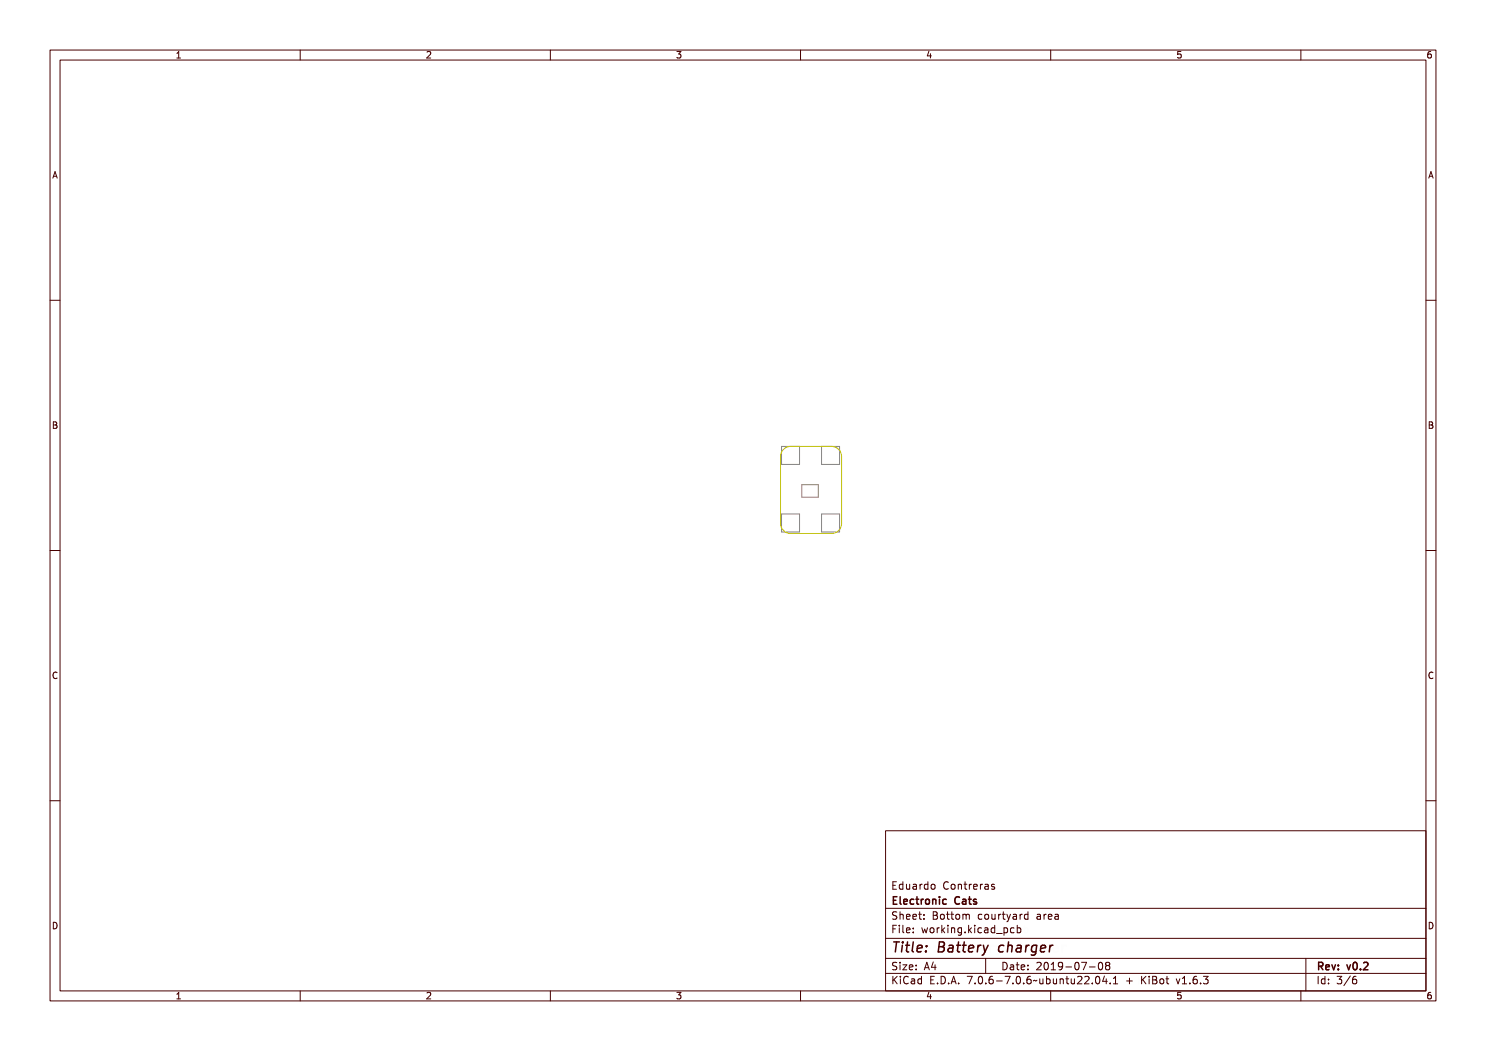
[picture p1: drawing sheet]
<svg xmlns="http://www.w3.org/2000/svg" width="297mm" height="210mm" viewBox="0 0 297 210" stroke-linecap="round" stroke-linejoin="round" font-family="sans-serif">
<path d="M156.2 89.2h3.6v3.6h-3.6zM160.3 96.8h3.3v2.5h-3.3zM164.2 89.2h3.6v3.6h-3.6zM156.2 102.7h3.6v3.6h-3.6zM164.2 102.7h3.6v3.6h-3.6z" fill="none" stroke="#848484" stroke-width=".2"/>
<path d="M156.6 89.8l.9-.5 .5-.1h8.2a2 2 0 0 1 2 2v13.4a2 2 0 0 1-2 2h-8.2a2 2 0 0 1-2-2v-13.4l.1-.5z" fill="none" stroke="#c2c200" stroke-width=".2"/>
<g fill="none" stroke="#480000" stroke-width=".2">
<path d="M10 10h277v190h-277zM12 12h273v186h-273zM60 10v2M110 10v2M160 10v2M210 10v2M260 10v2M10 60h2M285 60h2M10 110h2M285 110h2M10 160h2"/>
<path d="M285 160h2M177 166h108v32h-108zM178.2 176.3h.9v.2h-.7v.4h.6v.2h-.6v.5h.7v.1h-.9zM179.4 176.8l.3-.2 .3 .2v-.6h.2v1.5h-.2v-.1a.42 .42 0 0 1-.5 .1 .42 .42 0 0 1-.2-.5zM179.6 176.9l.1-.1a.4 .4 0 0 1 .3 .4 .4 .4 0 0 1-.3 .4l-.2-.2zM180.6 176.7h.2v.8l.2 .1 .2-.2v-.7h.2v1h-.2v-.1a.35 .35 0 0 1-.4 .2 .35 .35 0 0 1-.2-.5zM181.8 176.7l.3-.1a.43 .43 0 0 1 .5 .5v.6h-.1v-.1a.38 .38 0 0 1-.5 .2 .38 .38 0 0 1-.2-.5 .38 .38 0 0 1 .4-.2h.3a.35 .35 0 0 0-.3-.4 .35 .35 0 0 0-.4 .2zM182 177.3l.5-.1a.31 .31 0 0 1-.2 .4 .31 .31 0 0 1-.4-.1zM183.2 176.7h.1v.2l.1-.1a.29 .29 0 0 1 .3-.2 .29 .29 0 0 1 .2 .3 .37 .37 0 0 0-.4-.1 .37 .37 0 0 0-.2 .4v.5h-.1zM184.2 176.8l.4-.2 .3 .2v-.6h.1v1.5h-.1v-.1a.42 .42 0 0 1-.6 .1 .42 .42 0 0 1-.2-.5zM184.4 176.9l.1-.1a.4 .4 0 0 1 .4 .4 .4 .4 0 0 1-.4 .4l-.2-.2zM185.6 176.9l.1-.1a.39 .39 0 0 1 .4 .4 .39 .39 0 0 1-.4 .4l-.1-.2z"/>
<path d="M187.9 176.5a.4 .4 0 0 1 .4-.3 .4 .4 0 0 1 .4 .3 .56 .56 0 0 0-.8 .4 .56 .56 0 0 0 .5 .7l.3-.1a.43 .43 0 0 1-.5 .3 .43 .43 0 0 1-.4-.4v-.6zM189.2 176.9l.1-.1a.39 .39 0 0 1 .4 .4 .39 .39 0 0 1-.4 .4l-.1-.2zM190.2 176.7h.2v.1a.35 .35 0 0 1 .4-.1 .35 .35 0 0 1 .3 .4v.6h-.2l-.1-.8h-.3l-.1 .8h-.2zM191.7 176.3h.1v.4h.4v.1h-.4v.7l.4 .1v.1h-.4l-.1-.1v-.8h-.3v-.1h.3zM192.8 176.7h.2v.2v-.1a.29 .29 0 0 1 .3-.2 .29 .29 0 0 1 .3 .3 .37 .37 0 0 0-.4-.1 .37 .37 0 0 0-.2 .4v.5h-.2zM193.9 176.8l.2-.1a.49 .49 0 0 1 .5 0 .49 .49 0 0 1 .1 .5h-.8a.42 .42 0 0 0 .3 .4 .42 .42 0 0 0 .5-.1 .47 .47 0 0 1-.4 .3 .47 .47 0 0 1-.5-.3zM194.1 176.9l.3-.1 .1 .3h-.5zM195.2 176.7h.2v.2v-.1a.29 .29 0 0 1 .3-.2 .29 .29 0 0 1 .3 .3 .37 .37 0 0 0-.4-.1 .37 .37 0 0 0-.2 .4v.5h-.2zM196.3 176.7l.2-.1a.43 .43 0 0 1 .6 .5v.6h-.2v-.1a.38 .38 0 0 1-.5 .2 .38 .38 0 0 1-.2-.5 .38 .38 0 0 1 .5-.2h.2a.35 .35 0 0 0-.3-.4 .35 .35 0 0 0-.3 .2zM196.4 177.3l.5-.1a.31 .31 0 0 1-.1 .4 .31 .31 0 0 1-.4-.1zM197.6 176.7l.4-.1 .2 .1-.1 .1a.25 .25 0 0 0-.3 0 .25 .25 0 0 0-.1 .2 .38 .38 0 0 1 .5 .3 .38 .38 0 0 1-.4 .5l-.3-.1v-.2a.31 .31 0 0 0 .3 .1 .31 .31 0 0 0 .2-.3 .42 .42 0 0 1-.4-.1 .42 .42 0 0 1 0-.5zM60 198v2"/>
<path d="M110 198v2M160 198v2M177 181.5h108M177 187.5h108M177 191.5h108M177 194.5h108M178.1 195.2h.2v.6l.6-.6h.3l-.6 .6 .6 .8h-.2l-.5-.7-.2 .2v.5h-.2zM178.2 185h.9v.2h-.7v.4h.6v.2h-.6v.7h-.2zM178.3 182.4l.5-.1h.2v.2a.31 .31 0 0 0-.5-.1 .31 .31 0 0 0 0 .5 .5 .5 0 0 1 .6 .6 .5 .5 0 0 1-.8 .2l-.1-.2a.34 .34 0 0 0 .4 .1 .34 .34 0 0 0 .1-.5 .47 .47 0 0 1-.5-.2 .47 .47 0 0 1 .1-.5zM178.3 192.5l.5-.1h.2v.2a.31 .31 0 0 0-.5-.1 .31 .31 0 0 0 0 .5 .5 .5 0 0 1 .6 .6 .5 .5 0 0 1-.8 .2l-.1-.2a.34 .34 0 0 0 .4 .1 .34 .34 0 0 0 .1-.5 .47 .47 0 0 1-.5-.2 .47 .47 0 0 1 .1-.5zM179.4 182.2h.2v.6a.35 .35 0 0 1 .4-.1 .35 .35 0 0 1 .2 .4v.6h-.2v-.8h-.4v.8h-.2zM179.5 185.4h.4v.9h.4v.2h-.9v-.2h.3v-.8h-.2z"/>
<path d="M179.5 192.8h.4v.9h.4v.1h-.9v-.1h.3v-.8h-.2zM179.5 195.6h.4v.9h.4v.1h-.9v-.1h.3v-.8h-.2zM179.7 184.9h.2v.3h-.2zM179.7 192.3h.2v.3h-.2zM179.7 195.1h.2v.3h-.2zM180.6 184.9h.4v1.3l.4 .1v.2l-.5-.2v-1.2h-.3zM180.6 192.8h.8l-.6 .9h.6v.1h-.8l.6-.9h-.6zM180.7 182.8l.1-.1a.49 .49 0 0 1 .5 0 .49 .49 0 0 1 .2 .5h-.8a.42 .42 0 0 0 .3 .4 .42 .42 0 0 0 .4-.1 .47 .47 0 0 1-.4 .3 .47 .47 0 0 1-.4-.3zM180.7 195.4a.4 .4 0 0 1 .4-.3 .4 .4 0 0 1 .4 .3 .56 .56 0 0 0-.8 .4 .56 .56 0 0 0 .5 .7l.3-.1a.43 .43 0 0 1-.5 .3 .43 .43 0 0 1-.4-.4v-.6zM180.8 182.9l.4-.1 .1 .3h-.6zM181.8 195.6l.3-.1a.43 .43 0 0 1 .5 .5v.6h-.1v-.1a.38 .38 0 0 1-.5 .2 .38 .38 0 0 1-.2-.5 .38 .38 0 0 1 .4-.2h.3a.35 .35 0 0 0-.3-.4 .35 .35 0 0 0-.4 .2zM181.9 182.8l.1-.1a.49 .49 0 0 1 .5 0 .49 .49 0 0 1 .2 .5h-.8a.42 .42 0 0 0 .3 .4 .42 .42 0 0 0 .5-.1 .47 .47 0 0 1-.5 .3 .47 .47 0 0 1-.4-.3z"/>
<path d="M181.9 185.5l.1-.1a.49 .49 0 0 1 .5 0 .49 .49 0 0 1 .2 .5h-.8a.42 .42 0 0 0 .3 .4 .42 .42 0 0 0 .5-.1 .47 .47 0 0 1-.5 .3 .47 .47 0 0 1-.4-.3zM181.9 192.9l.1-.1a.49 .49 0 0 1 .5 0 .49 .49 0 0 1 .2 .5h-.8a.42 .42 0 0 0 .3 .4 .42 .42 0 0 0 .5-.1 .47 .47 0 0 1-.5 .3 .47 .47 0 0 1-.4-.3zM182 196.2l.5-.1a.31 .31 0 0 1-.2 .4 .31 .31 0 0 1-.4-.1zM182 182.9l.4-.1 .1 .3h-.6zM182 185.6l.4-.1 .1 .3h-.6zM182 193l.4-.1 .1 .3h-.6zM183 195.7l.4-.2 .2 .2v-.6h.2v1.5h-.2v-.1a.42 .42 0 0 1-.5 .1 .42 .42 0 0 1-.2-.5zM183.2 195.8l.1-.1a.4 .4 0 0 1 .3 .4 .4 .4 0 0 1-.3 .4l-.2-.2zM183.2 182.3h.2v.4h.4v.1h-.4v.7l.4 .1v.1h-.4l-.1-.1-.1-.8h-.3v-.1h.3zM183.3 185.4h.2v.3h-.2zM183.3 186.2h.2v.3h-.2zM183.3 192.8h.2v.3h-.2z"/>
<path d="M183.3 193.6h.2v.2h-.2zM184.5 182.7h.2v.3h-.2zM184.5 183.5h.2v.2h-.2zM185.2 185.4h.2l.2 .8 .1-.5h.2l.2 .5 .1-.8h.2l-.2 1.1h-.2l-.2-.7-.2 .7h-.1zM185.4 195.2h.9v.2h-.7v.4h.6v.2h-.6v.5h.7v.1h-.9zM185.7 192.4h.2l.5 1.4h-.2l-.1-.3h-.5l-.1 .3h-.2zM185.8 192.6l.2 .7h-.4zM186.6 182.3h.4a.35 .35 0 0 1 .5 .2 .35 .35 0 0 1-.3 .5 .41 .41 0 0 1 .3 .5 .41 .41 0 0 1-.5 .2h-.4zM186.8 183.1h.2a.27 .27 0 0 1 .3 .2 .27 .27 0 0 1-.3 .3h-.2zM186.8 182.5h.2a.23 .23 0 0 1 .3 .2 .23 .23 0 0 1-.3 .2h-.2zM186.8 185.6l.1-.1a.39 .39 0 0 1 .4 .4 .39 .39 0 0 1-.4 .4l-.1-.2zM186.9 196.4h.2v.2h-.2z"/>
<path d="M187.1 192.4h.2v.9h.2v.2h-.2v.3h-.2v-.3h-.6zM187.1 192.6v.7h-.4zM187.8 195.2a.76 .76 0 0 1 .9 .7 .76 .76 0 0 1-.9 .7zM188 195.4a.57 .57 0 0 1 .5 .5 .57 .57 0 0 1-.5 .6zM188 185.4h.2v.2v-.1a.29 .29 0 0 1 .3-.2 .29 .29 0 0 1 .3 .3 .37 .37 0 0 0-.5-.1 .37 .37 0 0 0-.1 .4v.6h-.2zM188 182.9l.1-.1a.39 .39 0 0 1 .4 .4 .39 .39 0 0 1-.4 .4l-.1-.2zM189.1 184.9h.1v.9l.5-.4h.2l-.4 .4 .5 .7h-.2l-.4-.6-.2 .1v.5h-.1zM189.2 182.3h.2v.4h.4v.1h-.4v.7l.4 .1v.1h-.4l-.1-.1-.1-.8h-.2v-.1h.2zM189.3 196.4h.3v.2h-.3zM190.3 185.4h.4v.9h.4v.2h-.9v-.2h.4v-.8h-.3zM190.5 182.3h.1v.4h.4v.1h-.4v.7l.4 .1v.1h-.4l-.1-.1v-.8h-.3v-.1h.3zM190.5 195.2h.3l.4 1.4h-.2l-.1-.3h-.5l-.1 .3h-.2z"/>
<path d="M190.6 184.9h.1v.3h-.1zM190.6 195.4l.2 .7h-.4zM191.4 185.4h.2v.1a.35 .35 0 0 1 .4-.1 .35 .35 0 0 1 .3 .4v.7h-.2l-.1-.9h-.3l-.1 .9h-.2zM191.6 182.9l.1-.1a.39 .39 0 0 1 .4 .4 .39 .39 0 0 1-.4 .4l-.1-.2zM191.7 196.4h.3v.2h-.3zM192.5 182.7l.6 .1 .3-.1 .1 1h-.1l-.1-.9-.2 .1v.8h-.1l-.2-.9-.1 .9h-.2zM192.7 185.5l.3-.2 .3 .2v-.1h.2v1a.53 .53 0 0 1-.8 .4v-.2a.36 .36 0 0 0 .4 .1 .36 .36 0 0 0 .2-.4l-.1 .1a.53 .53 0 0 1-.7-.3 .53 .53 0 0 1 .2-.6zM192.8 185.6l.1-.1a.39 .39 0 0 1 .4 .4 .39 .39 0 0 1-.4 .4l-.1-.2zM193.8 195.2h.9l-.5 1.4h-.2l.5-1.2h-.7zM194.1 186.2h.3v.3h-.3zM195.1 184.9h.2v.9l.4-.4h.3l-.5 .4 .5 .7h-.2l-.4-.6-.1 .1v.5h-.2zM195.2 182.8a.39 .39 0 0 1 .4-.2 .39 .39 0 0 1 .3 .3 .4 .4 0 0 0-.6 0 .4 .4 0 0 0 0 .6 .4 .4 0 0 0 .6 0 .45 .45 0 0 1-.6 .3 .45 .45 0 0 1-.3-.6z"/>
<path d="M195.3 196.4h.3v.2h-.3zM196.3 185.4h.5v.9h.3v.2h-.9v-.2h.4v-.8h-.3zM196.3 195.4a.57 .57 0 0 1 .7 0 .57 .57 0 0 1 .1 .8 .5 .5 0 0 1-.6 .5 .5 .5 0 0 1-.3-.8zM196.4 182.9l.1-.1a.39 .39 0 0 1 .4 .4 .39 .39 0 0 1-.4 .4l-.1-.2zM196.5 195.4a.61 .61 0 0 1 .4 1l-.1 .1a.61 .61 0 0 1-.4-1zM196.6 184.9h.2v.3h-.2zM197 191.5v3M197.4 182.7h.2v.8l.2 .1 .3-.2v-.7h.2v1h-.2v-.1a.35 .35 0 0 1-.4 .2 .35 .35 0 0 1-.3-.5zM197.6 185.5a.39 .39 0 0 1 .4-.2 .39 .39 0 0 1 .3 .3 .4 .4 0 0 0-.6 0 .4 .4 0 0 0 0 .6 .4 .4 0 0 0 .6 0 .45 .45 0 0 1-.6 .3 .45 .45 0 0 1-.3-.6zM197.7 196.4h.3v.2h-.3zM198.7 185.4l.2-.1a.43 .43 0 0 1 .6 .5v.7h-.2v-.2a.38 .38 0 0 1-.5 .2 .38 .38 0 0 1-.2-.5 .38 .38 0 0 1 .5-.2h.2a.35 .35 0 0 0-.3-.4 .35 .35 0 0 0-.3 .2zM198.7 195.4a.38 .38 0 0 1 .4-.3 .38 .38 0 0 1 .3 .3 .43 .43 0 0 0-.5 0 .43 .43 0 0 0-.1 .5 .46 .46 0 0 1 .7 .1 .46 .46 0 0 1-.2 .6 .46 .46 0 0 1-.7-.2z"/>
<path d="M198.8 182.7h.2v.2v-.1a.29 .29 0 0 1 .4-.2 .29 .29 0 0 1 .2 .3 .37 .37 0 0 0-.4-.1 .37 .37 0 0 0-.2 .4v.5h-.2zM198.8 186l.5-.1a.31 .31 0 0 1-.1 .4 .31 .31 0 0 1-.4-.1zM199.9 185.5l.3-.2 .3 .2v-.6h.2v1.6h-.2v-.2a.42 .42 0 0 1-.5 .1 .42 .42 0 0 1-.2-.5zM200 196h.5v.2h-.5zM200 185.6l.1-.1a.39 .39 0 0 1 .4 .4 .39 .39 0 0 1-.4 .4l-.1-.2zM200.1 182.3h.2v.4h.4v.1h-.4v.7l.4 .1v.1h-.4l-.2-.1v-.8h-.3v-.1h.3zM200.1 192.4a.76 .76 0 0 1 1 .7 .76 .76 0 0 1-1 .7zM200.3 192.6a.57 .57 0 0 1 .6 .5 .57 .57 0 0 1-.6 .6zM200.9 186.8l1.2 .1zM201 182.7h.2l.3 .8 .3-.8h.2l-.3 .7a.68 .68 0 0 1-.7 .8l.4-.5zM201 195.2h.9l-.5 1.4h-.2l.5-1.2h-.7zM201.4 192.8l.3-.1a.43 .43 0 0 1 .5 .5v.6h-.1v-.1a.38 .38 0 0 1-.5 .2 .38 .38 0 0 1-.2-.5 .38 .38 0 0 1 .4-.2h.3a.35 .35 0 0 0-.3-.4 .35 .35 0 0 0-.4 .2z"/>
<path d="M201.6 193.4l.5-.1a.31 .31 0 0 1-.2 .4 .31 .31 0 0 1-.4-.1zM202.2 185.4h.2v.1a.53 .53 0 0 1 .8 .3 .53 .53 0 0 1-.6 .7l-.2-.2v.6h-.2zM202.3 182.7l.3-.1a.43 .43 0 0 1 .5 .5v.6h-.2v-.1a.38 .38 0 0 1-.5 .2 .38 .38 0 0 1-.2-.5 .38 .38 0 0 1 .5-.2h.2a.35 .35 0 0 0-.2-.4 .35 .35 0 0 0-.4 .2zM202.4 183.3l.5-.1a.31 .31 0 0 1-.1 .4 .31 .31 0 0 1-.4-.1zM202.5 185.6l.1-.1a.4 .4 0 0 1 .4 .4 .4 .4 0 0 1-.4 .4l-.2-.2zM202.5 196.4h.3v.2h-.3zM202.8 192.4h.2v.4h.4v.1h-.4v.7l.4 .1v.1h-.4l-.2-.1v-.8h-.3v-.1h.3zM203.5 195.4a.57 .57 0 0 1 .8 0 .57 .57 0 0 1 0 .8 .5 .5 0 0 1-.6 .5 .5 .5 0 0 1-.3-.8zM203.6 185.5a.39 .39 0 0 1 .4-.2 .39 .39 0 0 1 .3 .3 .4 .4 0 0 0-.5 0 .4 .4 0 0 0 0 .6 .4 .4 0 0 0 .5 0 .45 .45 0 0 1-.6 .3 .45 .45 0 0 1-.2-.6zM203.6 182.7h.2v.2l.1-.1a.29 .29 0 0 1 .3-.2 .29 .29 0 0 1 .2 .3 .37 .37 0 0 0-.4-.1 .37 .37 0 0 0-.2 .4v.5h-.2zM203.7 195.4a.61 .61 0 0 1 .4 1l-.1 .1a.61 .61 0 0 1-.3-1zM203.9 192.9l.1-.1a.49 .49 0 0 1 .5 0 .49 .49 0 0 1 .2 .5h-.8a.42 .42 0 0 0 .3 .4 .42 .42 0 0 0 .5-.1 .47 .47 0 0 1-.5 .3 .47 .47 0 0 1-.4-.3z"/>
<path d="M204 193l.4-.1 .1 .3h-.6zM204.7 184.9h.1v.6a.53 .53 0 0 1 .8 .3 .53 .53 0 0 1-.6 .7l-.2-.2v.2h-.1zM204.7 182.8l.3-.2 .3 .2v-.6h.2v1.5h-.2v-.1a.42 .42 0 0 1-.5 .1 .42 .42 0 0 1-.2-.5zM204.8 182.9l.1-.1a.4 .4 0 0 1 .4 .4 .4 .4 0 0 1-.4 .4l-.1-.2zM204.9 185.6l.1-.1a.39 .39 0 0 1 .4 .4 .39 .39 0 0 1-.4 .4l-.1-.2zM204.9 196.4h.3v.2h-.3zM205.3 192.8h.2v.3h-.2zM205.3 193.6h.2v.2h-.2zM205.9 195.4a.38 .38 0 0 1 .4-.3 .38 .38 0 0 1 .3 .3 .43 .43 0 0 0-.5 0 .43 .43 0 0 0-.1 .5 .46 .46 0 0 1 .7 .1 .46 .46 0 0 1-.2 .6 .46 .46 0 0 1-.6-.2zM207 196l1-.1a.49 .49 0 0 1-.8 .1l-.2 .2zM207.1 182.7l.3-.1a.43 .43 0 0 1 .5 .5v.6h-.2v-.1a.38 .38 0 0 1-.5 .2 .38 .38 0 0 1-.2-.5 .38 .38 0 0 1 .5-.2h.2a.35 .35 0 0 0-.2-.4 .35 .35 0 0 0-.4 .2zM207.3 183.3l.4-.1a.31 .31 0 0 1-.1 .4 .31 .31 0 0 1-.4-.1z"/>
<path d="M207.4 192.5a.53 .53 0 0 1 .8 .1 .53 .53 0 0 1-.3 .7l-.3 .4h.7v.1h-.9l.3-.5a.4 .4 0 0 0 .3-.4 .4 .4 0 0 0-.3-.4l-.3 .2zM208.3 195.6h.1l.1 .8 .2 .1 .2-.2v-.7h.2v1h-.2v-.1a.35 .35 0 0 1-.4 .2 .35 .35 0 0 1-.2-.5zM208.4 182.7h.2v.2l.1-.1a.29 .29 0 0 1 .3-.2 .29 .29 0 0 1 .2 .3 .37 .37 0 0 0-.4-.1 .37 .37 0 0 0-.2 .4v.5h-.2zM208.7 192.6a.57 .57 0 0 1 .7 0 .57 .57 0 0 1 .1 .8 .5 .5 0 0 1-.6 .5 .5 .5 0 0 1-.3-.8zM208.9 192.6a.61 .61 0 0 1 .3 1l-.1 .1a.61 .61 0 0 1-.3-1zM209.5 195.1h.2v.6a.53 .53 0 0 1 .7 .3 .53 .53 0 0 1-.6 .7l-.1-.2v.1h-.2zM209.5 182.8l.2-.1a.49 .49 0 0 1 .5 0 .49 .49 0 0 1 .2 .5h-.8a.42 .42 0 0 0 .3 .4 .42 .42 0 0 0 .4-.1 .47 .47 0 0 1-.4 .3 .47 .47 0 0 1-.4-.3zM209.7 182.9l.3-.1 .2 .3h-.6zM209.7 195.8l.1-.1a.4 .4 0 0 1 .4 .4 .4 .4 0 0 1-.4 .4l-.1-.2zM209.9 192.5l.5-.1v1.3h.3v.1h-.8v-.1h.3v-1.1h-.3zM210 198v2M210.7 195.6h.2v.8l.2 .1 .2-.2v-.7h.2v1h-.2v-.1a.35 .35 0 0 1-.4 .2 .35 .35 0 0 1-.2-.5z"/>
<path d="M210.7 182.7l.3-.1a.43 .43 0 0 1 .5 .5v.6h-.2v-.1a.38 .38 0 0 1-.4 .2 .38 .38 0 0 1-.3-.5 .38 .38 0 0 1 .5-.2h.2a.35 .35 0 0 0-.2-.4 .35 .35 0 0 0-.4 .2zM210.9 183.3l.4-.1a.31 .31 0 0 1-.1 .4 .31 .31 0 0 1-.4-.1zM211.1 192.5a.53 .53 0 0 1 .6 0 .53 .53 0 0 1 .2 .6 .6 .6 0 0 1-.2 .6 .6 .6 0 0 1-.6 .1v-.2a.43 .43 0 0 0 .5 0 .43 .43 0 0 0 .1-.4 .47 .47 0 0 1-.7 0 .47 .47 0 0 1 .1-.7zM211.9 195.6h.2v.1a.35 .35 0 0 1 .4-.1 .35 .35 0 0 1 .2 .4v.6h-.2v-.8h-.4v.8h-.2zM212.4 193.2h.5v.2h-.5zM213.3 195.2h.2v.4h.4v.1h-.4v.7l.4 .1v.1h-.4l-.2-.1v-.8h-.3v-.1h.3zM213.5 192.6a.57 .57 0 0 1 .7 0 .57 .57 0 0 1 .1 .8 .5 .5 0 0 1-.6 .5 .5 .5 0 0 1-.3-.8zM213.7 192.6a.61 .61 0 0 1 .3 1v.1a.61 .61 0 0 1-.4-1zM214.3 195.6h.2v.8l.2 .1 .2-.2v-.7h.2v1h-.2v-.1a.35 .35 0 0 1-.4 .2 .35 .35 0 0 1-.2-.5zM214.6 192.4h.9l-.5 1.4h-.2l.5-1.2h-.7zM215.5 195.3a.53 .53 0 0 1 .8 .1 .53 .53 0 0 1-.3 .7l-.3 .4h.6v.1h-.9l.4-.5a.4 .4 0 0 0 .3-.4 .4 .4 0 0 0-.3-.4l-.3 .2zM216 193.2h.5v.2h-.5z"/>
<path d="M216.7 195.3a.53 .53 0 0 1 .8 .1 .53 .53 0 0 1-.3 .7l-.3 .4h.6v.1h-.9l.4-.5a.4 .4 0 0 0 .3-.4 .4 .4 0 0 0-.3-.4l-.3 .2zM217.1 192.6a.57 .57 0 0 1 .7 0 .57 .57 0 0 1 .1 .8 .5 .5 0 0 1-.6 .5 .5 .5 0 0 1-.3-.8zM217.3 192.6a.61 .61 0 0 1 .3 1v.1a.61 .61 0 0 1-.4-1zM218.2 196.4h.2v.2h-.2zM218.3 192.5a.41 .41 0 0 1 .7-.1 .41 .41 0 0 1-.2 .7 .42 .42 0 0 1 .2 .6 .42 .42 0 0 1-.7 0 .42 .42 0 0 1 .2-.6l-.3-.2zM219.2 195.4a.57 .57 0 0 1 .7 0 .57 .57 0 0 1 .1 .8 .5 .5 0 0 1-.7 .5 .5 .5 0 0 1-.3-.8zM219.4 195.4a.61 .61 0 0 1 .3 1l-.1 .1a.61 .61 0 0 1-.3-1zM219.7 192.4l.2-.1a.8 .8 0 0 1 .5 .7 .8 .8 0 0 1-.5 .8l-.2-.1M220.8 195.2h.2v.9h.2v.2h-.2v.3h-.2v-.3h-.6zM220.8 195.4v.7h-.4zM221.2 192.9l-.2-.3 .2-.3h.3l.3 .3-.3 .3M221.2 192.9l-.2 .3v.3l.2 .3h.3l.3-.3-.1-.4-.2-.2"/>
<path d="M221.2 192.9h.3M221.8 196.4h.2v.2h-.2zM222.8 195.3l.5-.1v1.3h.3v.1h-.8v-.1h.3v-1.1h-.3zM225.4 195.5h.2v.4h.4v.2h-.4v.4h-.2v-.4h-.4v-.2h.4zM227.5 195.2h.2v.6l.6-.6h.2l-.6 .6 .6 .8h-.2l-.5-.7-.1 .2v.5h-.2zM228.8 195.6h.4v.9h.4v.1h-.9v-.1h.4v-.8h-.3zM229.1 195.1h.1v.3h-.1zM229.9 195.2h.4a.35 .35 0 0 1 .5 .2 .35 .35 0 0 1-.3 .5 .41 .41 0 0 1 .3 .5 .41 .41 0 0 1-.5 .2h-.4zM230.1 196h.2a.27 .27 0 0 1 .3 .2 .27 .27 0 0 1-.3 .3h-.2zM230.1 195.4h.2a.23 .23 0 0 1 .3 .2 .23 .23 0 0 1-.3 .2h-.2zM231.3 195.8l.1-.1a.39 .39 0 0 1 .4 .4 .39 .39 0 0 1-.4 .4l-.1-.2zM232.6 195.2h.1v.4h.4v.1h-.4l.1 .7 .3 .1v.1h-.3l-.2-.1v-.8h-.3v-.1h.3z"/>
<path d="M234.6 195.6h.2l.3 .9 .4-.9h.2l-.4 1h-.3zM236 195.3l.5-.1v1.3h.3v.1h-.8v-.1h.3v-1.1h-.3zM237.4 196.4h.3v.2h-.3zM238.4 195.4a.38 .38 0 0 1 .4-.3 .38 .38 0 0 1 .3 .3 .43 .43 0 0 0-.5 0 .43 .43 0 0 0-.1 .5 .46 .46 0 0 1 .7 .1 .46 .46 0 0 1-.2 .6 .46 .46 0 0 1-.7-.2zM239.8 196.4h.3v.2h-.3zM240.7 195.2a.46 .46 0 0 1 .6 0 .46 .46 0 0 1 .1 .6l-.1 .1a.47 .47 0 0 1 .2 .7 .47 .47 0 0 1-.7 0l-.1-.2a.35 .35 0 0 0 .5 .1 .35 .35 0 0 0 0-.5l-.3-.1v-.1a.29 .29 0 0 0 .4-.1 .29 .29 0 0 0-.1-.4 .29 .29 0 0 0-.4 .1h-.1zM260 198v2M261 191.5v6.5M263.2 195.2h.8v.2h-.3v1.1h.3v.1h-.8v-.1h.3v-1.1h-.3zM264.4 195.7l.3-.2 .3 .2v-.6h.2v1.5h-.2v-.1a.42 .42 0 0 1-.5 .1 .42 .42 0 0 1-.2-.5zM264.6 195.8l.1-.1a.4 .4 0 0 1 .3 .4 .4 .4 0 0 1-.3 .4l-.2-.2zM265.9 195.6h.2v.3h-.2z"/>
<path d="M265.9 196.4h.2v.2h-.2zM268 195.2a.46 .46 0 0 1 .6 0 .46 .46 0 0 1 .1 .6l-.1 .1a.47 .47 0 0 1 .2 .7 .47 .47 0 0 1-.8 0l-.1-.2a.35 .35 0 0 0 .6 .1 .35 .35 0 0 0 0-.5l-.3-.1v-.1a.29 .29 0 0 0 .4-.1 .29 .29 0 0 0-.1-.4 .29 .29 0 0 0-.4 .1h-.1zM269.9 195.2h.2l-.8 1.6h-.2zM270.5 195.4a.38 .38 0 0 1 .4-.3 .38 .38 0 0 1 .3 .3 .43 .43 0 0 0-.5 0 .43 .43 0 0 0-.2 .5 .46 .46 0 0 1 .7 .1 .46 .46 0 0 1-.2 .6 .46 .46 0 0 1-.6-.2z"/>
<circle cx="185.8" cy="177.2" r=".53"/>
<circle cx="189.4" cy="177.2" r=".53"/>
<circle cx="187" cy="185.9" r=".53"/>
<circle cx="188.2" cy="183.2" r=".53"/>
<circle cx="191.8" cy="183.2" r=".53"/>
<circle cx="196.6" cy="183.2" r=".53"/>
<circle cx="196.7" cy="195.9" r=".13"/>
<circle cx="199.1" cy="196.2" r=".32"/>
<circle cx="203.9" cy="195.9" r=".13"/>
<circle cx="206.3" cy="196.2" r=".32"/>
<circle cx="209" cy="193.1" r=".13"/>
<circle cx="211.4" cy="192.9" r=".32"/>
<circle cx="213.8" cy="193.1" r=".13"/>
<circle cx="217.4" cy="193.1" r=".13"/>
<circle cx="218.7" cy="193.4" r=".29"/>
<circle cx="218.7" cy="192.8" r=".25"/>
<circle cx="219.5" cy="195.9" r=".13"/>
<circle cx="231.5" cy="196.1" r=".53"/>
<circle cx="238.8" cy="196.2" r=".32"/>
<circle cx="270.9" cy="196.2" r=".32"/>
</g>
<g fill="none" stroke="#480000" stroke-width=".3">
<path d="M178.2 179.3h.9v.2h-.7v.4h.6v.2h-.6v.5h.7v.1h-.9zM179.4 179.2h.4v1.3l.4 .1v.1l-.5-.1-.1-1.2h-.2zM180.7 179.8l.1-.1a.49 .49 0 0 1 .5 0 .49 .49 0 0 1 .2 .5h-.8a.42 .42 0 0 0 .3 .4 .42 .42 0 0 0 .4-.1 .47 .47 0 0 1-.4 .3 .47 .47 0 0 1-.4-.3zM180.8 179.9l.4-.1 .1 .3h-.6zM181.9 179.8a.39 .39 0 0 1 .4-.2 .39 .39 0 0 1 .3 .3 .4 .4 0 0 0-.5 0 .4 .4 0 0 0 0 .6 .4 .4 0 0 0 .5 0 .45 .45 0 0 1-.5 .3 .45 .45 0 0 1-.3-.6zM183.2 179.3h.2v.4h.4v.1h-.4v.7l.4 .1v.1h-.4l-.1-.1-.1-.8h-.3v-.1h.3zM184.4 179.7h.1v.2l.1-.1a.29 .29 0 0 1 .3-.2 .29 .29 0 0 1 .2 .3 .37 .37 0 0 0-.4-.1 .37 .37 0 0 0-.2 .4v.5h-.1zM185.6 179.9l.1-.1a.39 .39 0 0 1 .4 .4 .39 .39 0 0 1-.4 .4l-.1-.2zM186.6 179.7h.2v.1a.35 .35 0 0 1 .4-.1 .35 .35 0 0 1 .2 .4v.6h-.1l-.1-.8h-.3l-.1 .8h-.2zM187.9 179.7h.4v.9h.4v.1h-.9v-.1h.4v-.8h-.3zM188.2 179.2h.1v.3h-.1zM189.2 179.8a.39 .39 0 0 1 .3-.2 .39 .39 0 0 1 .4 .3 .4 .4 0 0 0-.6 0 .4 .4 0 0 0 0 .6 .4 .4 0 0 0 .6 0 .45 .45 0 0 1-.6 .3 .45 .45 0 0 1-.3-.6z"/>
<path d="M191.5 179.5a.4 .4 0 0 1 .4-.3 .4 .4 0 0 1 .4 .3 .56 .56 0 0 0-.8 .4 .56 .56 0 0 0 .5 .7l.3-.1a.43 .43 0 0 1-.5 .3 .43 .43 0 0 1-.4-.4v-.6zM192.6 179.7l.3-.1a.43 .43 0 0 1 .6 .5v.6h-.2v-.1a.38 .38 0 0 1-.5 .2 .38 .38 0 0 1-.2-.5 .38 .38 0 0 1 .4-.2h.3a.35 .35 0 0 0-.3-.4 .35 .35 0 0 0-.4 .2zM194.1 179.3h.1v.4h.4v.1h-.4l.1 .7 .3 .1v.1h-.3l-.2-.1v-.8h-.3v-.1h.3zM195.2 179.7l.4-.1 .2 .1-.1 .1a.25 .25 0 0 0-.3 0 .25 .25 0 0 0-.1 .2 .38 .38 0 0 1 .5 .3 .38 .38 0 0 1-.4 .5l-.3-.1v-.2a.31 .31 0 0 0 .3 .1 .31 .31 0 0 0 .2-.3 .42 .42 0 0 1-.4-.1 .42 .42 0 0 1 0-.5zM178.1 188.4h1.4v.2h-.6v1.7h-.2v-1.7h-.6zM179.9 188.8h.7v1.3h.4v.2h-1.2v-.2h.5v-1.1h-.4zM180.3 188.3h.3v.3h-.3zM181.8 188.4h.2v.4h.6v.2h-.6v1l.6 .1v.2a.55 .55 0 0 1-.8-.5v-.8h-.4v-.2h.4zM183 188.3h.6l.1 1.6 .1 .2h.4v.2a.54 .54 0 0 1-.8-.5v-1.4h-.4zM184.8 189a.65 .65 0 0 1 .8-.1 .65 .65 0 0 1 .3 .7h-1.1a.56 .56 0 0 0 .4 .5 .56 .56 0 0 0 .6-.1v.2a.81 .81 0 0 1-1.1-.1 .81 .81 0 0 1 .1-1.1zM185 189.1l.4-.1 .2 .4h-.8zM186.7 188.9h.3v.4h-.3z"/>
<path d="M186.7 189.9h.3v.4h-.3zM189.4 188.4h.6a.47 .47 0 0 1 .6 .3 .47 .47 0 0 1-.3 .6 .54 .54 0 0 1 .4 .6 .54 .54 0 0 1-.7 .4h-.6zM189.7 189.4h.3a.36 .36 0 0 1 .4 .3 .36 .36 0 0 1-.4 .4h-.3zM189.7 188.6h.3a.3 .3 0 0 1 .4 .3 .3 .3 0 0 1-.4 .3h-.3zM191.1 188.9a.67 .67 0 0 1 .8-.1 .67 .67 0 0 1 .3 .7v.8h-.2v-.2a.51 .51 0 0 1-.7 .2 .51 .51 0 0 1-.3-.6 .51 .51 0 0 1 .7-.3h.3a.47 .47 0 0 0-.4-.4 .47 .47 0 0 0-.5 .1zM191.4 189.6h.6a.42 .42 0 0 1-.2 .5 .42 .42 0 0 1-.5-.1zM192.8 180.3l.5-.1a.31 .31 0 0 1-.1 .4 .31 .31 0 0 1-.4-.1zM193 188.4h.2v.4h.6v.2h-.6l.1 1 .5 .1v.2a.55 .55 0 0 1-.8-.5v-.8h-.4v-.2h.4zM194.6 188.4h.2v.4h.6v.2h-.6l.1 1 .5 .1v.2a.55 .55 0 0 1-.8-.5v-.8h-.4v-.2h.4zM196 189a.65 .65 0 0 1 .8-.1 .65 .65 0 0 1 .3 .7h-1a.56 .56 0 0 0 .3 .5 .56 .56 0 0 0 .6-.1v.2a.81 .81 0 0 1-1-.1 .81 .81 0 0 1 0-1.1zM196.2 189.1l.4-.1 .3 .4h-.8zM197.7 188.8h.3v.3a.4 .4 0 0 1 .4-.3 .4 .4 0 0 1 .4 .3 .48 .48 0 0 0-.6 0 .48 .48 0 0 0-.2 .5v.7h-.3z"/>
<path d="M199 188.8h.2l.5 1.2 .4-1.2h.3l-.5 1.2a.79 .79 0 0 1-.8 .9v-.2l.3-.1 .2-.3zM202.5 189l.6-.2 .4 .1v.3a.53 .53 0 0 0-.8 0 .53 .53 0 0 0 0 .7 .53 .53 0 0 0 .8 .1v.2a.77 .77 0 0 1-1.1-.2 .77 .77 0 0 1 .1-1zM203.9 188.3h.3v.8a.47 .47 0 0 1 .6-.3 .47 .47 0 0 1 .2 .6v.9h-.2v-1.1l-.3-.2-.3 .3v1h-.3zM205.6 188.9a.67 .67 0 0 1 .7-.1 .67 .67 0 0 1 .4 .7v.8h-.3v-.2a.51 .51 0 0 1-.6 .2 .51 .51 0 0 1-.3-.6 .51 .51 0 0 1 .6-.3h.3a.47 .47 0 0 0-.3-.4 .47 .47 0 0 0-.5 .1zM205.8 189.6h.6a.42 .42 0 0 1-.2 .5 .42 .42 0 0 1-.5-.1zM207.4 188.8h.2v.3a.4 .4 0 0 1 .4-.3 .4 .4 0 0 1 .4 .3 .48 .48 0 0 0-.6 0 .48 .48 0 0 0-.2 .5v.7h-.2zM208.8 189l.4-.2 .4 .2v-.2h.2v1.4a.68 .68 0 0 1-1 .6v-.2a.49 .49 0 0 0 .6 0 .49 .49 0 0 0 .2-.5 .55 .55 0 0 1-.7 .1 .55 .55 0 0 1-.3-.6zM209 189.2l.1-.2a.52 .52 0 0 1 .5 .6 .52 .52 0 0 1-.5 .5l-.2-.3zM210.4 189a.65 .65 0 0 1 .8-.1 .65 .65 0 0 1 .3 .7h-1a.56 .56 0 0 0 .4 .5 .56 .56 0 0 0 .6-.1v.2a.8 .8 0 0 1-1.1-.1 .8 .8 0 0 1 0-1.1zM210.6 189.1l.5-.1 .2 .4h-.8zM212.2 188.8h.2v.3a.4 .4 0 0 1 .4-.3 .4 .4 0 0 1 .4 .3 .48 .48 0 0 0-.5 0 .48 .48 0 0 0-.3 .5v.7h-.2zM263.1 192.4a.73 .73 0 0 1 .9 .2v.3l-.3 .3 .5 .6h-.2l-.3-.4-.2-.2h-.2v.6h-.2z"/>
<path d="M263.3 192.6h.2a.26 .26 0 0 1 .3 .2 .26 .26 0 0 1-.2 .3h-.3zM264.5 192.9l.1-.1a.49 .49 0 0 1 .5 0 .49 .49 0 0 1 .2 .5h-.8a.42 .42 0 0 0 .3 .4 .42 .42 0 0 0 .4-.1 .47 .47 0 0 1-.4 .3 .47 .47 0 0 1-.4-.3zM264.6 193l.3-.1 .2 .3h-.6zM265.5 192.8h.2l.3 .9 .3-.9h.2l-.4 1h-.2zM267.1 192.8h.2v.3h-.2zM267.1 193.6h.2v.2h-.2zM269.1 192.8h.2l.3 .9 .3-.9h.2l-.4 1h-.2zM270.5 192.6a.57 .57 0 0 1 .7 0 .57 .57 0 0 1 .1 .8 .5 .5 0 0 1-.6 .5 .5 .5 0 0 1-.3-.8zM270.7 192.6a.61 .61 0 0 1 .3 1l-.1 .1a.61 .61 0 0 1-.3-1zM271.9 193.6h.2v.2h-.2zM272.8 192.5a.53 .53 0 0 1 .8 .1 .53 .53 0 0 1-.3 .7l-.3 .4h.7v.1h-.9l.3-.5a.4 .4 0 0 0 .3-.4 .4 .4 0 0 0-.3-.4l-.3 .2z"/>
<circle cx="185.8" cy="180.2" r=".53"/>
<circle cx="270.8" cy="193.1" r=".13"/>
</g>
<text font-size="2.7" fill="#480000" x="178" y="190.3">Title: Battery charger</text>
<g font-size="2" fill="#480000">
<text x="178" y="177.7">Eduardo Contreras</text>
<text x="178" y="180.7">Electronic Cats</text>
<text x="178" y="183.7">Sheet: Bottom courtyard area</text>
<text x="178" y="186.5">File: working.kicad_pcb</text>
<text x="178" y="193.9">Size: A4</text>
<text x="178" y="196.6">KiCad E.D.A. 7.0.6-7.0.6~ubuntu22.04.1 + KiBot v1.6.3</text>
<text x="200" y="193.9">Date: 2019-07-08</text>
<text x="263" y="196.6">Id: 3/6</text>
<text x="263" y="193.9">Rev: v0.2</text>
</g>
<g font-size="1.7" fill="#480000">
<text x="35" y="11.7">1</text>
<text x="85" y="11.7">2</text>
<text x="135" y="11.7">3</text>
<text x="185" y="11.7">4</text>
<text x="235" y="11.7">5</text>
<text x="285" y="11.7">6</text>
<text x="10.5" y="35.7">A</text>
<text x="285.5" y="35.7">A</text>
<text x="10.5" y="85.6">B</text>
<text x="285.5" y="85.6">B</text>
<text x="10.5" y="135.7">C</text>
<text x="285.5" y="135.7">C</text>
<text x="10.5" y="185.6">D</text>
<text x="285.5" y="185.6">D</text>
<text x="35" y="199.7">1</text>
<text x="85" y="199.7">2</text>
<text x="135" y="199.7">3</text>
<text x="185" y="199.7">4</text>
<text x="235" y="199.7">5</text>
<text x="285" y="199.7">6</text>
</g>
</svg>
